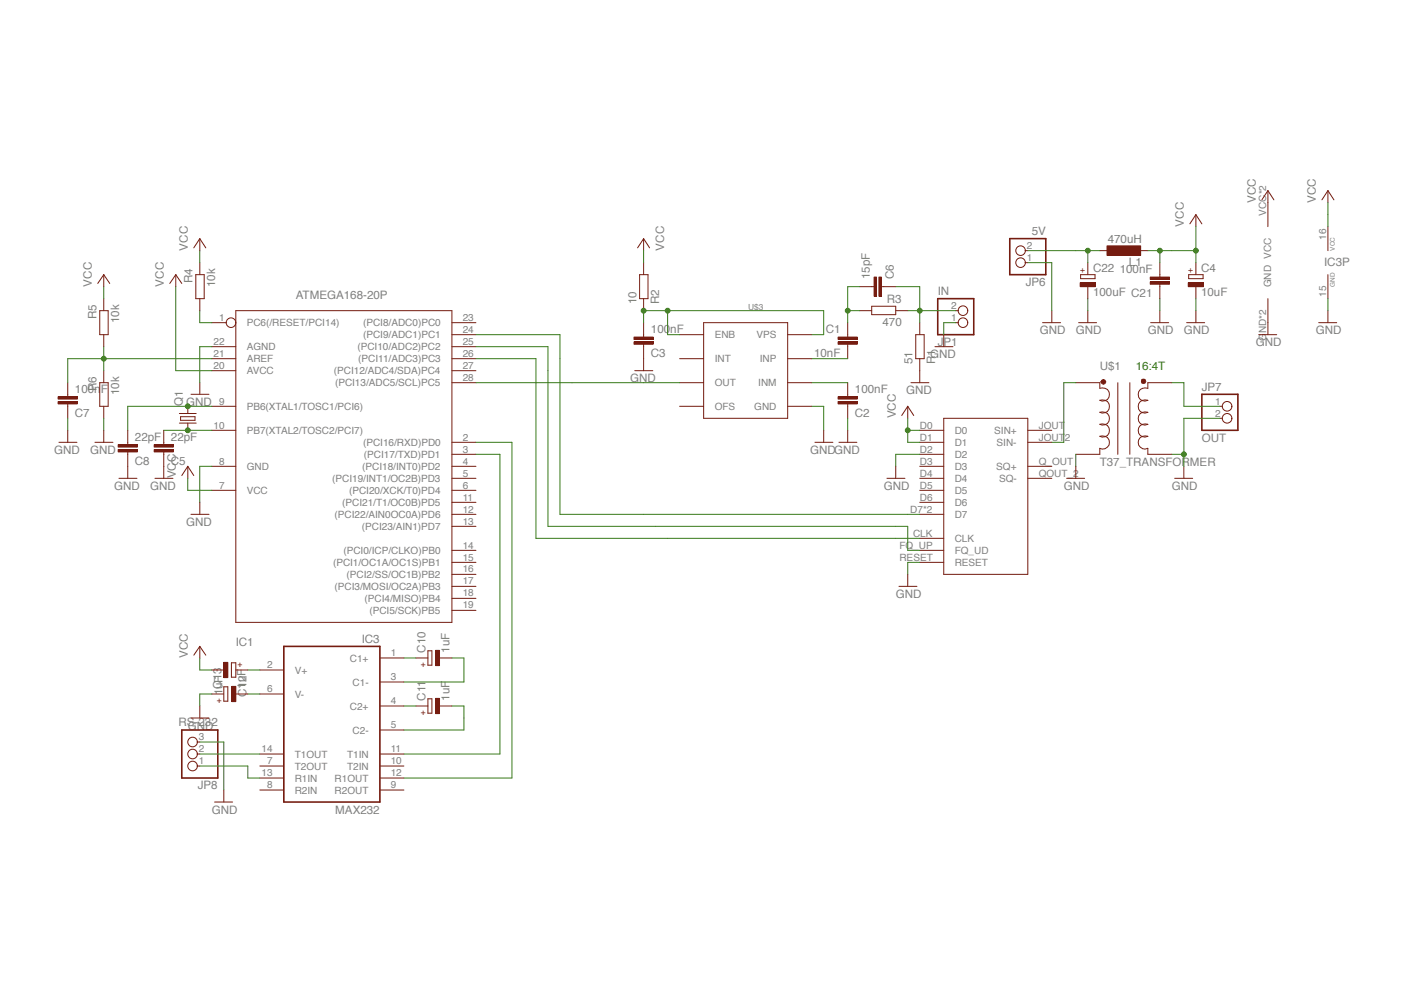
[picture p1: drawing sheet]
<svg xmlns="http://www.w3.org/2000/svg" width="297mm" height="210mm" viewBox="0 0 297 210" stroke-linecap="round" stroke-linejoin="round" font-family="sans-serif">
<path d="M213.6 50.5h7.7v7.6h-7.7zM254.3 83.4h7.6v7.7h-7.6zM60 136.8h20.4v32.9h-20.4zM38.5 154.5h7.6v10.1h-7.6z" fill="none" stroke="#751c10" stroke-width=".34"/>
<g fill="none" stroke="#751c10" stroke-width=".21">
<path d="M216.9 55.6h.5M216.9 53h.5M253 45.4l1.3 2M253 45.4l-1.3 2M253 45.4v2.6M268.2 40.3v7.7M268.2 40.3l1.3 2M268.2 40.3l-1.2 2M280.9 40.3v2.6M280.9 48v5M280.9 58.1v5.1M280.9 40.3l1.3 2"/>
<path d="M280.9 40.3l-1.2 2M220.6 68.3h3.8M222.5 65.7v2.6M266.3 70.8h3.8M268.2 63.2v7.6M279 68.3h3.8M280.9 65.7v2.6M189.5 98.7v2.5M192 86l1.3 1.9M192 86l-1.2 1.9M192 86v2.5M194.6 91.1h5.1"/>
<path d="M194.6 93.6h5.1M194.6 96.1h5.1M194.6 98.7h5.1M199.7 88.5h17.7v33h-17.7zM217.4 91.1h5.1M217.4 93.6h5.1M217.4 98.7h5.1M258.1 88.5h.5M258.1 86h.5M187.6 101.2h3.9M194.6 101.2h5.1M194.6 103.8h5.1"/>
<path d="M194.6 106.3h5.1M194.6 108.8h5.1M194.6 113.9h5.1M194.6 116.5h5.1M194.6 119h5.1M217.4 101.2h5.1M80.4 139.2h5M90.5 137.7h.9v3.1h-.9zM41.7 159.5h.6M41.7 157h.6M55 159.5h5M55 141.8h5"/>
<path d="M55 146.8h5M80.4 144.3h5M80.4 149.4h5M80.4 154.5h5M80.4 159.5h5M41.7 162.1h.6M55 162.1h5M55 164.6h5M55 167.2h5M80.4 162.1h5M80.4 164.6h5M80.4 167.2h5"/>
<circle cx="215.9" cy="53" r="1.02"/>
<circle cx="215.9" cy="55.6" r="1.02"/>
<circle cx="259.6" cy="88.5" r="1.02"/>
<circle cx="259.6" cy="86" r="1.02"/>
<circle cx="40.7" cy="159.5" r="1.02"/>
<circle cx="40.7" cy="157" r="1.02"/>
<circle cx="40.7" cy="162.1" r="1.02"/>
</g>
<path d="M92.1 137.6h.9v3.2h-.9z" fill="#751c10"/>
<path d="M88 139.2h2.5M92.1 137.6h.9v3.2h-.9zM93.1 139.2h2.5M90.5 147.9h.9v3h-.9z" fill="none" stroke="#751c10" stroke-width=".21"/>
<path d="M92.1 147.8h.9v3.2h-.9z" fill="#751c10"/>
<path d="M49 140.2h.9v3.1h-.9zM88 149.4h2.5M92.1 147.8h.9v3.2h-.9zM93.1 149.4h2.5" fill="none" stroke="#751c10" stroke-width=".21"/>
<path d="M47.3 140.1h.9v3.3h-.9z" fill="#751c10"/>
<path d="M44.8 141.8h2.5M47.3 140.2h.9v3.2h-.9zM47.3 145.3h.9v3.1h-.9zM49.9 141.8h2.5" fill="none" stroke="#751c10" stroke-width=".21"/>
<path d="M49 145.2h.9v3.2h-.9z" fill="#751c10"/>
<path d="M232.7 81v1.2a1.41 1.41 0 0 1 2 1.2 1.41 1.41 0 0 1-2 1.3 1.41 1.41 0 0 1 2 1.3 1.41 1.41 0 0 1-2 1.2 1.41 1.41 0 0 1 2 1.3 1.41 1.41 0 0 1-2 1.3 1.41 1.41 0 0 1 2 1.3 1.41 1.41 0 0 1-2 1.2 1.41 1.41 0 0 1 2 1.3 1.41 1.41 0 0 1-2 1.3v1.2M236.5 81v15.1M239 81v15.1M242.8 81v1.2a1.41 1.41 0 0 0-2 1.2 1.41 1.41 0 0 0 2 1.3 1.41 1.41 0 0 0-2 1.3 1.41 1.41 0 0 0 2 1.2 1.41 1.41 0 0 0-2 1.3 1.41 1.41 0 0 0 2 1.3 1.41 1.41 0 0 0-2 1.3 1.41 1.41 0 0 0 2 1.2 1.41 1.41 0 0 0-2 1.3 1.41 1.41 0 0 0 2 1.3v1.2M40.4 151.9h3.8M42.3 149.4v2.5M44.8 146.8h2.5M49 145.2h.9v3.3h-.9zM49.9 146.8h2.5M45.4 169.7h3.8M47.3 167.2v2.5" fill="none" stroke="#751c10" stroke-width=".21"/>
<path d="M233.1 80.4l.3-.1 .4 .1 .1 .4-.1 .3-.4 .2-.3-.2-.2-.3 .6-.1v.2l-.6-.1z" fill-rule="evenodd" fill="#751c10"/>
<path d="M233.1 80.5l.3-.2 .4 .2 .2 .3-.2 .3-.4 .2-.3-.2-.2-.3 .6-.1v.2l-.6-.1z" fill="none" stroke="#751c10" stroke-width=".21"/>
<path d="M241.6 80.3h.6l.2 .4-.2 .3h-.6l-.1-.3 .5-.1-.5 .1z" fill-rule="evenodd" fill="#751c10"/>
<g fill="none" stroke="#751c10" stroke-width=".21">
<path d="M143.8 70.8h5.1M143.8 75.9h5.1M148.9 68.3h17.7v20.2h-17.7zM166.6 70.8h5.1M166.6 75.9h5.1M179.3 70.8v.5M179.3 72.8v.6M143.8 81h5.1M143.8 86h5.1M166.6 81h5.1M166.6 86h5.1M227.6 81h5.1"/>
<path d="M227.6 96.1h5.1M227.6 98.7v2.5M241.6 80.3h.7l.1 .4-.1 .4h-.7l-.1-.4 .5-.1-.5 .1zM242.8 81h5.1M242.8 96.1h5.1M250.5 98.7v2.5M225.7 101.2h3.8M248.5 101.2h3.8"/>
</g>
<path d="M177.3 72.3h4.1v.5h-4.1z" fill="#751c10"/>
<path d="M177.3 72.3h4.1v.5h-4.1z" fill="none" stroke="#751c10" stroke-width=".21"/>
<path d="M177.3 71.3h4.1v.5h-4.1z" fill="#751c10"/>
<path d="M177.3 71.3h4.1v.5h-4.1zM179.3 68.3v2.5M179.3 73.4v2.5M179.3 83.4v.5M179.3 85.5v.5" fill="none" stroke="#751c10" stroke-width=".21"/>
<path d="M177.3 83.9h4.1v.5h-4.1z" fill="#751c10"/>
<path d="M177.3 83.9h4.1v.5h-4.1z" fill="none" stroke="#751c10" stroke-width=".21"/>
<path d="M177.3 84.9h4.1v.5h-4.1z" fill="#751c10"/>
<g fill="none" stroke="#751c10" stroke-width=".21">
<path d="M136.2 70.8v.5M136.2 72.8v.6M193.7 70.8h1.8v5.1h-1.8zM194.6 68.3v2.5M194.6 75.9v5.1M197.8 73.4h3.8M199.7 70.8v2.6M202.2 68.3h.6M202.2 65.7h.6M177.3 85h4.1v.5h-4.1zM179.3 81v2.4M179.3 86v2.5"/>
<path d="M192.7 81h3.8"/>
<circle cx="203.7" cy="65.7" r="1.02"/>
<circle cx="203.7" cy="68.3" r="1.02"/>
</g>
<path d="M198.4 63.2h7.6v7.6h-7.6z" fill="none" stroke="#751c10" stroke-width=".34"/>
<path d="M134.1 71.3h4.1v.5h-4.1z" fill="#751c10"/>
<path d="M134.1 71.3h4.1v.5h-4.1z" fill="none" stroke="#751c10" stroke-width=".21"/>
<path d="M134.1 72.3h4.1v.5h-4.1z" fill="#751c10"/>
<path d="M135.3 58.1h1.8v5.1h-1.8zM136.2 50.5v2.5M136.2 55.6v2.5M136.2 50.5l-1.3 1.9M136.2 50.5l1.2 1.9M134.1 72.3h4.1v.5h-4.1zM134.3 78.4h3.8M136.2 63.2v2.5M136.2 68.3v2.5M136.2 73.4v5M172.4 93.6h3.8M174.3 91.1v2.5" fill="none" stroke="#751c10" stroke-width=".21"/>
<path d="M234.2 52h7.1v2h-7.1z" fill="#751c10"/>
<path d="M232.7 53h2.5M234.2 52h7.1v2.1h-7.1zM240.3 53h2.5M251.5 58.1h3v.9h-3z" fill="none" stroke="#751c10" stroke-width=".21"/>
<path d="M251.4 59.8h3.2v.8h-3.2z" fill="#751c10"/>
<g fill="none" stroke="#751c10" stroke-width=".21">
<path d="M251.4 59.8h3.2v.9h-3.2zM253 55.6v2.5M181.9 65.7h2.5M184.4 64.8h5.1v1.8h-5.1zM184.4 60.7h.5M186.5 60.7h.5M189.5 65.7h2.5M251.1 68.3h3.8M253 60.7v2.5M253 65.7v2.6M177.5 93.6h3.8M179.3 91.1v2.5"/>
<path d="M190.2 124.1h3.8M192 121.5v2.6"/>
</g>
<path d="M184.9 58.6h.5v4.1h-.5z" fill="#751c10"/>
<path d="M184.9 58.6h.5v4.1h-.5z" fill="none" stroke="#751c10" stroke-width=".21"/>
<path d="M185.9 58.6h.5v4.1h-.5z" fill="#751c10"/>
<path d="M21.9 58.1l1.3 1.9M21.9 58.1l-1.2 1.9M21.9 58.1v2.6M185.9 58.6h.6v4.1h-.6zM245.4 58.1v.5M21.1 65.7h1.8v5.1h-1.8zM21.9 63.2v2.5M21.9 70.8v2.6M181.9 60.7h2.5M187 60.7h2.5M245.4 60.1v.6" fill="none" stroke="#751c10" stroke-width=".21"/>
<path d="M243.3 58.6h4.1v.5h-4.1z" fill="#751c10"/>
<path d="M243.4 58.6h4v.5h-4z" fill="none" stroke="#751c10" stroke-width=".21"/>
<path d="M243.3 59.6h4.1v.5h-4.1z" fill="#751c10"/>
<path d="M228.6 58.1h3.1v.9h-3.1zM243.4 59.6h4v.5h-4zM245.4 55.6v2.5M245.4 60.7v2.5" fill="none" stroke="#751c10" stroke-width=".21"/>
<path d="M228.5 59.8h3.2v.8h-3.2z" fill="#751c10"/>
<g fill="none" stroke="#751c10" stroke-width=".21">
<path d="M37.2 58.1l1.3 1.9M37.2 58.1l-1.3 1.9M37.2 58.1v2.6M41.4 58.1h1.8v5.1h-1.8zM42.3 50.5v2.5M42.3 55.6v2.5M42.3 50.5l1.2 1.9M42.3 50.5l-1.3 1.9M228.5 59.8h3.3v.9h-3.3zM230.1 55.6v2.5M42.3 63.2v2.5M44.8 68.3h3.1"/>
<path d="M44.8 73.4h5.1M44.8 75.9h5.1M44.8 78.4h5.1M49.9 65.7h45.7v66h-45.7zM95.6 68.3h5.1M95.6 73.4h5.1M95.6 75.9h5.1M95.6 78.4h5.1M95.6 70.8h5.1M228.2 68.3h3.8M230.1 60.7v2.5M230.1 65.7v2.6"/>
<path d="M243.4 68.3h3.8M245.4 65.7v2.6M34.6 93.6v.5M34.6 95.6v.5M38 87.5h3.5M38 89.5h3.5M38.2 88.2h3.1v.7h-3.1zM39.7 98.7l1.3 1.9M39.7 98.7l-1.2 1.9M39.7 86v1.5M39.7 89.5v1.6M39.7 98.7v2.5"/>
<path d="M40.4 83.4h3.8M42.3 81v2.4M44.8 91.1h5.1M44.8 86h5.1M44.8 98.7h5.1M95.6 98.7h5.1M95.6 96.1h5.1M95.6 93.6h5.1M95.6 81h5.1M40.4 108.8h3.8M42.3 106.3v2.5M44.8 103.8h5.1"/>
<path d="M95.6 108.8h5.1M95.6 103.8h5.1M95.6 119h5.1M95.6 116.5h5.1M95.6 111.4h5.1M95.6 106.3h5.1M95.6 101.2h5.1M95.6 129.2h5.1M95.6 126.6h5.1M95.6 124.1h5.1M95.6 121.5h5.1"/>
<circle cx="48.9" cy="68.3" r="1.02"/>
</g>
<path d="M32.6 94.1h4.1v.5h-4.1z" fill="#751c10"/>
<path d="M32.6 94.1h4.1v.5h-4.1z" fill="none" stroke="#751c10" stroke-width=".21"/>
<path d="M32.6 95.1h4.1v.5h-4.1z" fill="#751c10"/>
<path d="M27 93.6v.5M27 95.6v.5M32.6 95.1h4.1v.5h-4.1zM34.6 91.1v2.5M34.6 96.1v2.6" fill="none" stroke="#751c10" stroke-width=".21"/>
<path d="M25 94.1h4v.5h-4z" fill="#751c10"/>
<path d="M25 94.1h4.1v.5h-4.1z" fill="none" stroke="#751c10" stroke-width=".21"/>
<path d="M25 95.1h4v.5h-4z" fill="#751c10"/>
<path d="M14.3 83.4v.5M14.3 85.5v.5M25 95.1h4.1v.5h-4.1zM27 91.1v2.5M27 96.1v5.1M34.6 98.7v2.5M25.2 101.2h3.8M32.8 101.2h3.8M42.3 136.8l1.2 1.8M42.3 136.8l-1.3 1.8M42.3 136.8v2.4" fill="none" stroke="#751c10" stroke-width=".21"/>
<path d="M12.3 83.9h4v.5h-4z" fill="#751c10"/>
<path d="M12.3 83.9h4.1v.5h-4.1z" fill="none" stroke="#751c10" stroke-width=".21"/>
<path d="M12.3 84.9h4v.5h-4z" fill="#751c10"/>
<path d="M21.9 78.4v2.6M12.3 85h4.1v.5h-4.1zM12.5 93.6h3.8M14.3 81v2.4M14.3 86v2.5M14.3 91.1v2.5M20.1 93.6h3.8M21.1 81h1.8v5h-1.8zM21.9 86v2.5M21.9 91.1v2.5" fill="none" stroke="#751c10" stroke-width=".21"/>
<path d="M192 88.5v5.1h2.6M192 91.1h2.6" fill="none" stroke="#387919" stroke-width=".21"/>
<circle cx="192" cy="91" r=".51" fill="#387919"/>
<g fill="none" stroke="#387919" stroke-width=".21">
<path d="M136.2 53v2.6M242.8 53h10.2M253 48v7.6M280.9 42.9v5.1"/>
<circle cx="192" cy="91.1" r=".51"/>
</g>
<circle cx="253" cy="53" r=".51" fill="#387919"/>
<g fill="none" stroke="#387919" stroke-width=".21">
<path d="M245.4 53v2.6"/>
<circle cx="253" cy="53" r=".51"/>
</g>
<circle cx="245.4" cy="53" r=".51" fill="#387919"/>
<g fill="none" stroke="#387919" stroke-width=".21">
<path d="M42.3 53v2.6M217.4 55.6h5.1v10.1M21.9 60.7v2.5M37.2 60.7v17.7h7.6M202.2 68.3h-2.5v2.5M253 63.2v2.5M280.9 63.2v2.5M171.7 86h2.6v5.1M179.3 88.5v2.6M194.6 96.1h-5.1v2.6M227.6 96.1v2.6M247.9 96.1h2.6"/>
<path d="M258.1 88.5h-7.6v10.2M39.7 101.2v2.6h5.1M194.6 119h-2.6v2.5M42.3 139.2v2.6h2.5M42.3 157h5v10.2M44.8 146.8h-2.5v2.6"/>
<circle cx="245.4" cy="53" r=".51"/>
</g>
<circle cx="250.4" cy="96.1" r=".51" fill="#387919"/>
<g fill="none" stroke="#387919" stroke-width=".21">
<path d="M44.8 73.4h-2.5v7.6M100.7 70.8h17.8v38h76.1M189.5 60.7h5.1v7.6M192 65.7h10.2M230.1 63.2v2.5M245.4 63.2v2.5M14.3 88.5v2.6M21.9 88.5v2.6M44.8 98.7h-2.5v7.6M100.7 96.1h5.1v63.4h-20.4M100.7 93.6h7.6v71h-22.9M85.4 139.2h2.6"/>
<path d="M95.6 139.2h2.5v5.1h-12.7M85.4 149.4h2.6M95.6 149.4h2.5v5.1h-12.7M42.3 162.1h10.1v2.5h2.6"/>
<circle cx="250.5" cy="96.1" r=".51"/>
</g>
<circle cx="194.6" cy="65.7" r=".51" fill="#387919"/>
<g fill="none" stroke="#387919" stroke-width=".21">
<path d="M136.2 68.3v-2.6h38.1v5.1h-2.6M141.2 65.7v5.1h2.6M171.7 81h7.6"/>
<circle cx="194.6" cy="65.7" r=".51"/>
</g>
<circle cx="141.2" cy="65.7" r=".51" fill="#387919"/>
<circle cx="141.2" cy="65.7" r=".51" fill="none" stroke="#387919" stroke-width=".21"/>
<circle cx="136.1" cy="65.7" r=".51" fill="#387919"/>
<g fill="none" stroke="#387919" stroke-width=".21">
<path d="M217.4 53h15.3M230.1 53v2.6"/>
<circle cx="136.2" cy="65.7" r=".51"/>
</g>
<circle cx="230.1" cy="53" r=".51" fill="#387919"/>
<g fill="none" stroke="#387919" stroke-width=".21">
<path d="M171.7 75.9h7.6M179.3 65.7h2.6M181.9 60.7h-2.6v7.6M42.3 159.5h12.7"/>
<circle cx="230.1" cy="53" r=".51"/>
</g>
<circle cx="179.3" cy="65.7" r=".51" fill="#387919"/>
<g fill="none" stroke="#387919" stroke-width=".21">
<path d="M21.9 73.4v5M44.8 75.9h-30.5v5.1M100.7 73.4h15.2v38h76.1v5.1h2.6M100.7 75.9h12.7v38h81.2M100.7 81h43.1M227.6 81h-2.5v12.6h-2.6M247.9 81h2.6v5h7.6"/>
<circle cx="179.3" cy="65.7" r=".51"/>
</g>
<circle cx="21.9" cy="75.9" r=".51" fill="#387919"/>
<g fill="none" stroke="#387919" stroke-width=".21">
<path d="M42.3 65.7v2.6h2.5M34.6 91.1h10.2"/>
<circle cx="21.9" cy="75.9" r=".51"/>
</g>
<circle cx="39.7" cy="91" r=".51" fill="#387919"/>
<g fill="none" stroke="#387919" stroke-width=".21">
<path d="M44.8 86h-17.8v5.1"/>
<circle cx="39.7" cy="91.1" r=".51"/>
</g>
<circle cx="39.7" cy="86" r=".51" fill="#387919"/>
<g fill="none" stroke="#387919" stroke-width=".21">
<path d="M52.4 141.8h2.6M52.4 146.8h2.6"/>
<circle cx="39.7" cy="86" r=".51"/>
</g>
<g font-size="2.5" fill="#808080">
<text x="250.4" y="47.9" transform="rotate(-90 250.4 47.9)">VCC</text>
<text x="265.7" y="42.9" transform="rotate(-90 265.7 42.9)">VCC</text>
<text x="278.4" y="42.9" transform="rotate(-90 278.4 42.9)">VCC</text>
<text x="39.7" y="53" transform="rotate(-90 39.7 53)">VCC</text>
<text x="140.5" y="53" transform="rotate(-90 140.5 53)">VCC</text>
<text x="218.3" y="49.7">5V</text>
<text x="234.3" y="51.5">470uH</text>
<text x="40.8" y="60" transform="rotate(-90 40.8 60)">R4</text>
<text x="184" y="59.1" transform="rotate(-90 184 59.1)">15pF</text>
<text x="189.1" y="59.1" transform="rotate(-90 189.1 59.1)">C6</text>
<text x="231.3" y="57.6">C22</text>
<text x="236.9" y="57.7">100nF</text>
<text x="238.8" y="56.3">L1</text>
<text x="254.1" y="57.6">C4</text>
<text x="280.1" y="56.3">IC3P</text>
<text x="19.4" y="60.6" transform="rotate(-90 19.4 60.6)">VCC</text>
<text x="34.6" y="60.6" transform="rotate(-90 34.6 60.6)">VCC</text>
<text x="45.6" y="60.8" transform="rotate(-90 45.6 60.8)">10k</text>
<text x="62.6" y="63.2">ATMEGA168-20P</text>
<text x="134.7" y="64.4" transform="rotate(-90 134.7 64.4)">10</text>
<text x="139.5" y="64.4" transform="rotate(-90 139.5 64.4)">R2</text>
<text x="187.6" y="64.2">R3</text>
<text x="198.4" y="62.4">IN</text>
<text x="217" y="60.5">JP6</text>
<text x="231.3" y="62.7">100uF C21</text>
<text x="254.1" y="62.7">10uF</text>
<text x="20.4" y="67.6" transform="rotate(-90 20.4 67.6)">R5</text>
<text x="25.2" y="68.4" transform="rotate(-90 25.2 68.4)">10k</text>
<text x="137.7" y="70.4">100nF</text>
<text x="174.7" y="70.4">C1</text>
<text x="186.7" y="69">470</text>
<text x="220" y="70.8">GND</text>
<text x="227.6" y="70.8">GND</text>
<text x="242.8" y="70.8">GND</text>
<text x="250.4" y="70.8">GND</text>
<text x="278.4" y="70.8">GND</text>
<text x="137.7" y="75.5">C3</text>
<text x="172.2" y="75.5">10nF</text>
<text x="193.1" y="77.1" transform="rotate(-90 193.1 77.1)">51</text>
<text x="196.8" y="75.8">GND</text>
<text x="197.9" y="77.1" transform="rotate(-90 197.9 77.1)">R1</text>
<text x="198.4" y="73.2">JP1</text>
<text x="265.7" y="73.3">GND</text>
<text x="15.8" y="83.1">100nF</text>
<text x="20.4" y="82.8" transform="rotate(-90 20.4 82.8)">R6</text>
<text x="25.2" y="83.6" transform="rotate(-90 25.2 83.6)">10k</text>
<text x="133.3" y="80.9">GND</text>
<text x="180.9" y="83.1">100nF</text>
<text x="191.7" y="83.5">GND</text>
<text x="232.7" y="78.4">U$1</text>
<text x="254.2" y="82.8">JP7</text>
<text x="15.8" y="88.1">C7</text>
<text x="38.7" y="86" transform="rotate(-90 38.7 86)">Q1</text>
<text x="39.4" y="86">GND</text>
<text x="180.9" y="88.1">C2</text>
<text x="189.5" y="88.5" transform="rotate(-90 189.5 88.5)">VCC</text>
<text x="28.5" y="93.2">22pF</text>
<text x="36.2" y="93.2">22pF</text>
<text x="254.2" y="93.6">OUT</text>
<text x="11.4" y="96.1">GND</text>
<text x="19.1" y="96.1">GND</text>
<text x="28.5" y="98.3">C8</text>
<text x="36.2" y="98.3">C5</text>
<text x="37.2" y="101.2" transform="rotate(-90 37.2 101.2)">VCC</text>
<text x="171.4" y="96.1">GNDGND</text>
<text x="232.7" y="98.7">T37_TRANSFORMER</text>
<text x="24.1" y="103.7">GND</text>
<text x="31.8" y="103.7">GND</text>
<text x="187" y="103.7">GND</text>
<text x="225" y="103.7">GND</text>
<text x="247.9" y="103.7">GND</text>
<text x="39.4" y="111.3">GND</text>
<text x="189.5" y="126.6">GND</text>
<text x="49.9" y="136.7">IC1</text>
<text x="76.5" y="136.1">IC3</text>
<text x="39.7" y="139.2" transform="rotate(-90 39.7 139.2)">VCC</text>
<text x="90" y="138.1" transform="rotate(-90 90 138.1)">C10</text>
<text x="95.1" y="138.1" transform="rotate(-90 95.1 138.1)">1uF</text>
<text x="46.8" y="145.7" transform="rotate(-90 46.8 145.7)">C13</text>
<text x="47" y="147.2" transform="rotate(-90 47 147.2)">1uF</text>
<text x="51.9" y="145.7" transform="rotate(-90 51.9 145.7)">1uF</text>
<text x="52.1" y="147.4" transform="rotate(-90 52.1 147.4)">C12</text>
<text x="90" y="148.2" transform="rotate(-90 90 148.2)">C11</text>
<text x="95.1" y="148.2" transform="rotate(-90 95.1 148.2)">1uF</text>
<text x="37.8" y="153.7">RS-232</text>
<text x="39.7" y="154.5">GND</text>
<text x="41.8" y="167">JP8</text>
<text x="44.8" y="172.2">GND</text>
<text x="70.9" y="172.2">MAX232</text>
</g>
<text font-size="2.5" fill="#387919" x="240.3" y="78.4">16:4T</text>
<g font-size="2.1" fill="#808080">
<text x="267.8" y="45.6" transform="rotate(-90 267.8 45.6)">VCC*2</text>
<text x="217.2" y="52.7">2</text>
<text x="280.5" y="50.7" transform="rotate(-90 280.5 50.7)">16</text>
<text x="217.2" y="55.2">1</text>
<text x="201.2" y="65.3">2</text>
<text x="269" y="60.8" transform="rotate(-90 269 60.8)">GND VCC</text>
<text x="280.5" y="62.8" transform="rotate(-90 280.5 62.8)">15</text>
<text x="46.3" y="67.9">1</text>
<text x="52.2" y="69">PC6(/RESET/PCI14)</text>
<text x="76.8" y="71.5">(PCI9/ADC1)PC1</text>
<text x="76.8" y="69">(PCI8/ADC0)PC0</text>
<text x="97.9" y="70.4">24</text>
<text x="97.9" y="67.9">23</text>
<text x="151.2" y="71.5">ENB</text>
<text x="160.1" y="71.5">VPS</text>
<text x="201.2" y="67.9">1</text>
<text x="45.2" y="73">22</text>
<text x="45.2" y="75.5">21</text>
<text x="52.2" y="74.1">AGND</text>
<text x="52.2" y="76.6">AREF</text>
<text x="75.6" y="74.1">(PCI10/ADC2)PC2</text>
<text x="75.8" y="76.6">(PCI11/ADC3)PC3</text>
<text x="97.9" y="75.5">26</text>
<text x="97.9" y="73">25</text>
<text x="151.2" y="76.6">INT</text>
<text x="160.8" y="76.6">INP</text>
<text x="267.8" y="72.2" transform="rotate(-90 267.8 72.2)">GND*2</text>
<text x="45.2" y="78">20</text>
<text x="52.2" y="79.1">AVCC</text>
<text x="70.6" y="79.1">(PCI12/ADC4/SDA)PC4</text>
<text x="70.9" y="81.7">(PCI13/ADC5/SCL)PC5</text>
<text x="97.9" y="80.6">28</text>
<text x="97.9" y="78">27</text>
<text x="151.2" y="81.7">OUT</text>
<text x="160.4" y="81.7">INM</text>
<text x="46.3" y="85.6">9</text>
<text x="52.2" y="86.7">PB6(XTAL1/TOSC1/PCI6)</text>
<text x="151.2" y="86.8">OFS</text>
<text x="159.6" y="86.7">GND</text>
<text x="257.1" y="85.6">1</text>
<text x="257.1" y="88.2">2</text>
<text x="45.2" y="90.7">10</text>
<text x="52.2" y="91.8">PB7(XTAL2/TOSC2/PCI7)</text>
<text x="76.8" y="94.4">(PCI16/RXD)PD0</text>
<text x="97.9" y="95.8">3</text>
<text x="97.9" y="93.2">2</text>
<text x="194.6" y="90.7">D0</text>
<text x="194.6" y="93.2">D1</text>
<text x="194.6" y="95.8">D2</text>
<text x="202" y="91.8">D0</text>
<text x="202" y="94.4">D1</text>
<text x="210.3" y="91.8">SIN+</text>
<text x="210.9" y="94.4">SIN-</text>
<text x="219.8" y="90.7">JOUT</text>
<text x="219.8" y="93.2">JOUT2</text>
<text x="46.3" y="98.3">8</text>
<text x="52.2" y="99.4">GND</text>
<text x="70.3" y="102">(PCI19/INT1/OC2B)PD3</text>
<text x="76.6" y="99.4">(PCI18/INT0)PD2</text>
<text x="77" y="96.9">(PCI17/TXD)PD1</text>
<text x="97.9" y="100.8">5</text>
<text x="97.9" y="98.3">4</text>
<text x="194.6" y="98.3">D3</text>
<text x="194.6" y="100.8">D4</text>
<text x="202" y="96.9">D2</text>
<text x="202" y="99.4">D3</text>
<text x="202" y="102">D4</text>
<text x="210.8" y="99.4">SQ+</text>
<text x="211.4" y="102">SQ-</text>
<text x="219.8" y="98.3">Q_OUT</text>
<text x="219.8" y="100.8">QOUT_2</text>
<text x="46.3" y="103.4">7</text>
<text x="52.2" y="104.5">VCC</text>
<text x="72.4" y="107">(PCI21/T1/OC0B)PD5</text>
<text x="73.8" y="104.5">(PCI20/XCK/T0)PD4</text>
<text x="97.9" y="105.9">11</text>
<text x="97.9" y="103.4">6</text>
<text x="194.6" y="103.4">D5</text>
<text x="194.6" y="105.9">D6</text>
<text x="202" y="104.5">D5</text>
<text x="202" y="107">D6</text>
<text x="70.8" y="109.6">(PCI22/AIN0OC0A)PD6</text>
<text x="76.5" y="112.1">(PCI23/AIN1)PD7</text>
<text x="97.9" y="111">13</text>
<text x="97.9" y="108.5">12</text>
<text x="192.6" y="108.5">D7*2</text>
<text x="193.2" y="113.5">CLK</text>
<text x="202" y="109.6">D7</text>
<text x="70.5" y="119.7">(PCI1/OC1A/OC1S)PB1</text>
<text x="72.7" y="117.2">(PCI0/ICP/CLKO)PB0</text>
<text x="97.9" y="118.6">15</text>
<text x="97.9" y="116.1">14</text>
<text x="190.3" y="116.1">FQ_UP</text>
<text x="190.3" y="118.6">RESET</text>
<text x="202" y="114.6">CLK</text>
<text x="202" y="117.2">FQ_UD</text>
<text x="202" y="119.7">RESET</text>
<text x="70.8" y="124.8">(PCI3/MOSI/OC2A)PB3</text>
<text x="73.3" y="122.3">(PCI2/SS/OC1B)PB2</text>
<text x="97.9" y="123.7">17</text>
<text x="97.9" y="121.1">16</text>
<text x="77.1" y="127.3">(PCI4/MISO)PB4</text>
<text x="78.2" y="129.9">(PCI5/SCK)PB5</text>
<text x="97.9" y="128.7">19</text>
<text x="97.9" y="126.2">18</text>
<text x="56.5" y="141.4">2</text>
<text x="62.4" y="142.5">V+</text>
<text x="74" y="140">C1+</text>
<text x="82.7" y="138.9">1</text>
<text x="82.7" y="144">3</text>
<text x="56.5" y="146.5">6</text>
<text x="62.4" y="147.6">V-</text>
<text x="74.6" y="145.1">C1-</text>
<text x="82.7" y="149">4</text>
<text x="74" y="150.2">C2+</text>
<text x="74.6" y="155.2">C2-</text>
<text x="82.7" y="154.1">5</text>
<text x="42" y="161.7">1</text>
<text x="42" y="159.2">2</text>
<text x="42" y="156.6">3</text>
<text x="55.3" y="159.2">14</text>
<text x="56.5" y="161.7">7</text>
<text x="62.4" y="160.3">T1OUT</text>
<text x="73.4" y="160.3">T1IN</text>
<text x="82.7" y="159.2">11</text>
<text x="82.7" y="161.7">10</text>
<text x="55.3" y="164.3">13</text>
<text x="56.5" y="166.8">8</text>
<text x="62.4" y="162.8">T2OUT</text>
<text x="62.4" y="165.4">R1IN</text>
<text x="62.4" y="167.9">R2IN</text>
<text x="70.8" y="165.4">R1OUT</text>
<text x="70.8" y="167.9">R2OUT</text>
<text x="73.4" y="162.8">T2IN</text>
<text x="82.7" y="164.3">12</text>
<text x="82.7" y="166.8">9</text>
</g>
<g font-size="1.8" fill="#751c10">
<text x="229.5" y="57.7" transform="rotate(-90 229.5 57.7)">+</text>
<text x="252.4" y="57.7" transform="rotate(-90 252.4 57.7)">+</text>
<text x="50.3" y="141.2">+</text>
<text x="89.1" y="141.1">+</text>
<text x="45.9" y="148.7">+</text>
<text x="89.1" y="151.2">+</text>
</g>
<text font-size="1.8" fill="#808080" x="158.3" y="65.7">U$3</text>
<g font-size="1.4" fill="#808080">
<text x="282.4" y="53" transform="rotate(-90 282.4 53)">VCC</text>
<text x="282.4" y="60.6" transform="rotate(-90 282.4 60.6)">GND</text>
</g>
</svg>
